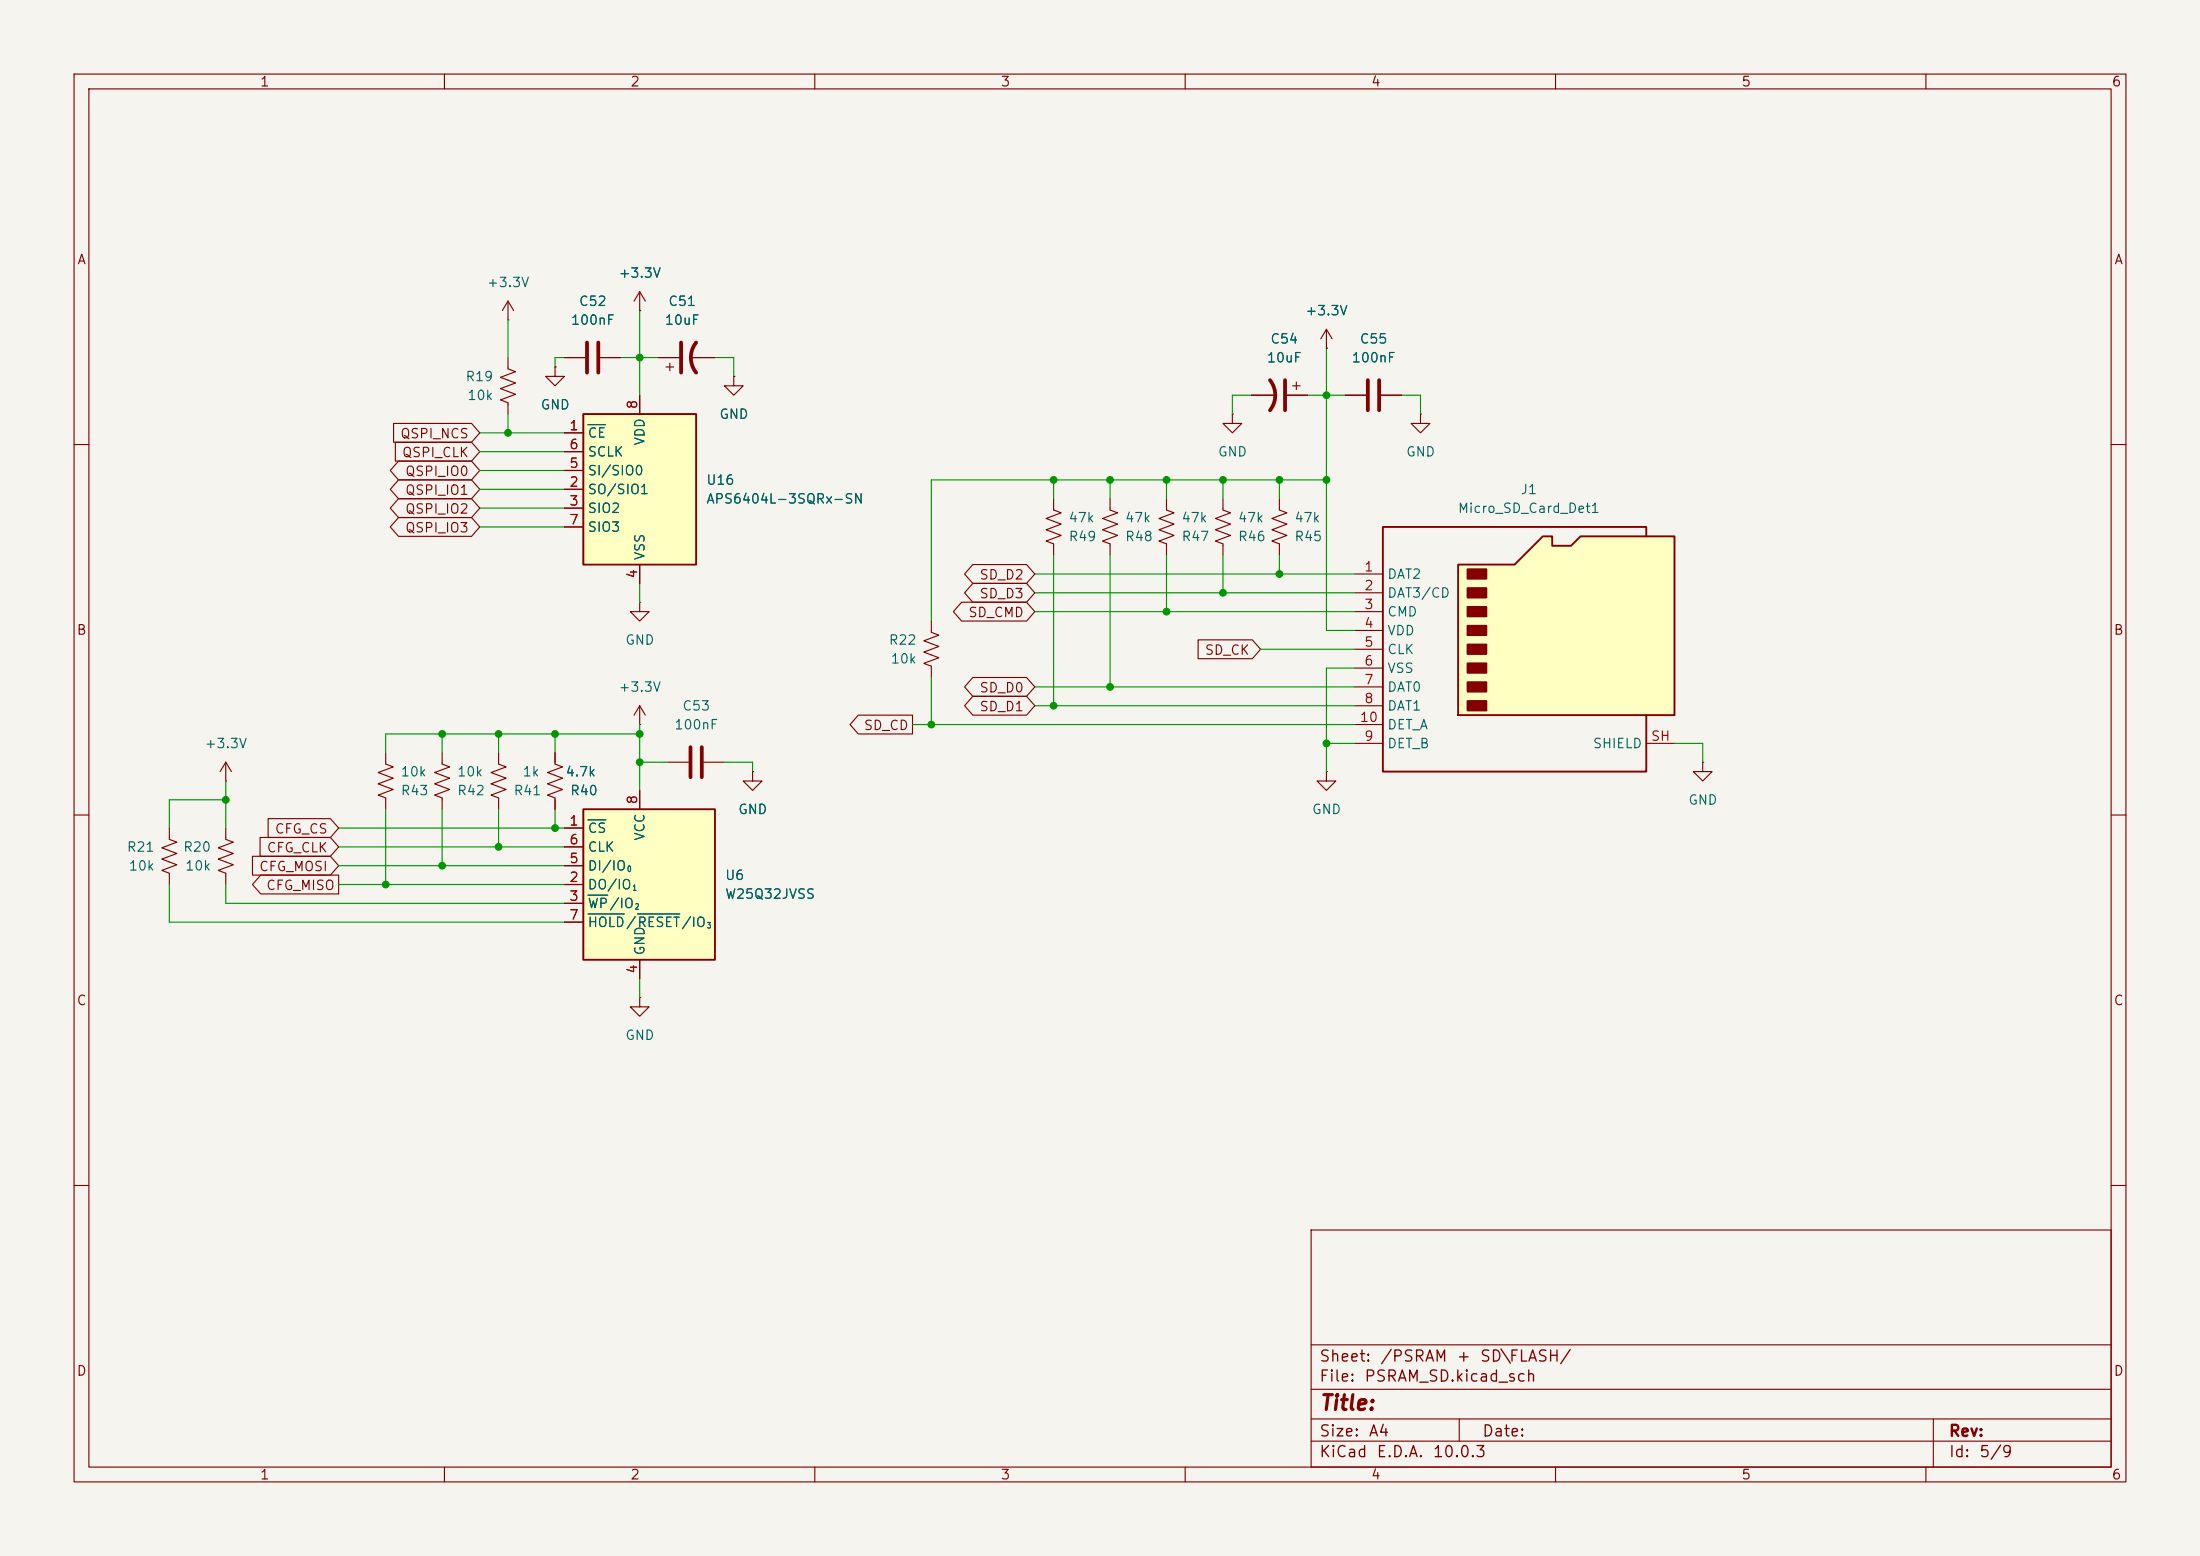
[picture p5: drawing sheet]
<svg xmlns="http://www.w3.org/2000/svg" width="297mm" height="210mm" viewBox="0 0 297 210" stroke-linecap="round" stroke-linejoin="round" font-family="sans-serif">
<path d="M0 0h297v210h-297z" fill="#f5f4ef" stroke="#f5f4ef" stroke-width=".14"/>
<g fill="none" stroke="#840000" stroke-width=".15">
<path d="M10 10h277v190h-277zM12 12h273v186h-273zM60 10v2M110 10v2M160 10v2M210 10v2M260 10v2M166.4 55.9v1.3h1.2l-1.2 1.2-1.3-1.2h1.3M166.4 55.9h.1M191.8 55.9v1.3h1.2l-1.2 1.2-1.3-1.2h1.3M191.8 55.9h.1M10 60h2"/>
<path d="M285 60h2M86.4 97.8h.1M86.4 81.3v1.3h1.2l-1.2 1.2-1.3-1.2h1.3M86.4 81.3h.1M86.4 95.3l-.8 1.2M86.4 95.3l.7 1.2M86.4 95.3v2.5M125.7 83.8v1.5l1 .4-2 .8 2 .7-2 .8 2 .8-2 .7 1 .4v1.5M10 110h2M22.9 111.8v1.5l1 .4-2.1 .7 2.1 .8-2.1 .8 2.1 .7-2.1 .8 1.1 .4v1.5M30.5 111.8v1.5l1 .4-2 .7 2 .8-2 .8 2 .7-2 .8 1 .4v1.5M52.1 101.6v1.5l1 .4-2 .8 2 .7-2 .8 2 .8-2 .7 1 .4v1.5"/>
<path d="M59.7 101.6v1.5l1 .4-2 .8 2 .7-2 .8 2 .8-2 .7 1 .4v1.5M67.3 101.6v1.5l1 .4-2 .8 2 .7-2 .8 2 .8-2 .7 1 .4v1.5M74.9 101.6v1.5l1 .4-2 .8 2 .7-2 .8 2 .8-2 .7 1 .4v1.5M285 110h2M10 160h2M177 166h108v32h-108zM285 160h2M60 198v2M110 198v2M160 198v2M177 194.5h108M177 191.5h108"/>
<path d="M177 187.5h108M177 181.5h108M197 191.5v3M210 198v2M260 198v2M261 191.5v6.5"/>
</g>
<path d="M78.7 109.2h17.8v20.3h-17.8z" fill="#ffffc2"/>
<path d="M78.7 109.2h17.8v20.3h-17.8z" fill="none" stroke="#840000" stroke-width=".25"/>
<g fill="none" stroke="#840000" stroke-width=".15">
<path d="M168.9 53.3h3.3M173.7 53.3h2.8M174.5 52.1h1M175 51.6v1M179.1 47h.1M179.1 44.5l-.8 1.2M179.1 44.5l.7 1.2M179.1 44.5v2.5M181.6 53.3h2.8M186.4 53.3h2.8M30.5 105.4h.1M30.5 102.9l-.8 1.2"/>
<path d="M30.5 102.9l.7 1.2M30.5 102.9v2.5M76.2 111.8h2.5M76.2 119.4h2.5M76.2 116.8h2.5M76.2 114.3h2.5M86.4 106.7v2.5M229.9 102.9v1.2h1.2l-1.2 1.3-1.3-1.3h1.3M229.9 102.9h.1M76.2 121.9h2.5M76.2 124.5h2.5M86.4 134.6v1.3h1.2l-1.2 1.3-1.3-1.3h1.3"/>
<path d="M86.4 134.6h.1M86.4 129.5v2.6"/>
</g>
<path d="M79.4 110.7h2.4M79.4 120.8h2.6M79.4 123.4h4.9M86.1 123.4h5.7" fill="none" stroke="#006464" stroke-width=".15"/>
<path d="M171.4 51.3a3.3 3.3 0 0 1 0 4.1M173.5 51.3v4.1M184.7 51.3v4.1M186.2 51.3v4.1" fill="none" stroke="#840000" stroke-width=".51"/>
<path d="M196.8 76.2h7.7l3.8-3.8h1.2v1.3h2.6l1.3-1.3h12.7v24.1h-29.3z" fill="#ffffc2"/>
<path d="M196.8 76.2h7.7l3.8-3.8h1.2v1.3h2.6l1.3-1.3h12.7v24.1h-29.3zM222.2 72.4v-1.3h-35.5v33h35.5v-7.6" fill="none" stroke="#840000" stroke-width=".25"/>
<g fill="#840000" stroke="#840000" stroke-width=".25">
<path d="M198.1 76.8h2.6v1.3h-2.6z"/>
<path d="M198.1 79.4h2.6v1.2h-2.6z"/>
<path d="M198.1 81.9h2.6v1.3h-2.6z"/>
<path d="M198.1 84.5h2.6v1.2h-2.6z"/>
<path d="M198.1 87h2.6v1.3h-2.6z"/>
<path d="M198.1 89.5h2.6v1.3h-2.6z"/>
<path d="M198.1 92.1h2.6v1.2h-2.6z"/>
<path d="M198.1 94.6h2.6v1.3h-2.6z"/>
</g>
<g fill="none" stroke="#840000" stroke-width=".15">
<path d="M86.4 39.4l-.8 1.2M86.4 39.4l.7 1.2M86.4 39.4v2.5M68.6 48.3v1.5l1 .4-2 .7 2 .8-2 .8 2 .7-2 .8 1 .4v1.5M74.9 49.5v1.3h1.3l-1.3 1.3-1.2-1.3h1.2M74.9 49.5h.1M86.4 41.9h.1M88.9 48.3h2.8M89.9 49.5h1M90.4 49v1M93.2 48.3h3.3M99.1 50.8v1.3h1.2l-1.2 1.2-1.3-1.2h1.3"/>
<path d="M99.1 50.8h.1M157.5 67.3v1.5l1 .4-2 .8 2 .7-2 .8 2 .8-2 .7 1 .4v1.5M165.1 67.3v1.5l1 .4-2 .8 2 .7-2 .8 2 .8-2 .7 1 .4v1.5M172.7 67.3v1.5l1 .4-2 .8 2 .7-2 .8 2 .8-2 .7 1 .4v1.5M182.9 77.5h3.8M182.9 80h3.8M182.9 82.6h3.8M182.9 85.1h3.8M182.9 87.6h3.8M182.9 90.2h3.8M182.9 92.7h3.8M182.9 95.3h3.8"/>
<path d="M182.9 97.8h3.8M90.2 102.9h2.8M95 102.9h2.8M179.1 104.1v1.3h1.2l-1.2 1.3-1.3-1.3h1.3M179.1 104.1h.1M182.9 100.3h3.8M222.2 100.3h3.9"/>
</g>
<path d="M91.9 46.2v4.1M94 46.2a3.3 3.3 0 0 0 0 4.1M93.2 100.8v4.1M94.7 100.8v4.1" fill="none" stroke="#840000" stroke-width=".51"/>
<path d="M78.7 55.9h15.3v20.3h-15.3z" fill="#ffffc2"/>
<path d="M78.7 55.9h15.3v20.3h-15.3z" fill="none" stroke="#840000" stroke-width=".25"/>
<g fill="none" stroke="#840000" stroke-width=".15">
<path d="M53.1 57.1h10.6l1.1 1.3-1.1 1.3h-10.6zM53.4 59.7h10.3l1.1 1.3-1.1 1.2h-10.3zM68.6 43.2h.1M68.6 40.6l-.8 1.3M68.6 40.6l.7 1.3M68.6 40.6v2.6M74.9 49.5h.1M76.2 58.4h2.5M76.2 48.3h2.8M81 48.3h2.8M86.4 41.9h.1M86.4 53.3v2.6"/>
<path d="M88.9 48.3h2.8M93.2 48.3h3.3M99.1 50.8h.1M168.9 53.3h3.3M173.7 53.3h2.8M179.1 47h.1M181.6 53.3h2.8M186.4 53.3h2.8M53.8 62.2h9.9l1.1 1.3-1.1 1.3h-9.9l-1.1-1.3zM53.8 69.8h9.9l1.1 1.3-1.1 1.3h-9.9l-1.1-1.3zM53.8 64.8h9.9l1.1 1.2-1.1 1.3h-9.9l-1.1-1.3zM53.8 67.3h9.9l1.1 1.3-1.1 1.3h-9.9l-1.1-1.3z"/>
<path d="M76.2 66h2.5M76.2 68.6h2.5M76.2 63.5h2.5M76.2 61h2.5M76.2 71.1h2.5M86.4 76.2v2.5M131.3 78.7h7.3l1.1 1.3-1.1 1.3h-7.3l-1.1-1.3zM131.3 76.2h7.3l1.1 1.3-1.1 1.2h-7.3l-1.1-1.2zM142.2 67.3v1.5l1.1 .4-2.1 .8 2.1 .7-2.1 .8 2.1 .8-2.1 .7 1 .4v1.5M149.9 67.3v1.5l1 .4-2.1 .8 2.1 .7-2.1 .8 2.1 .8-2.1 .7 1.1 .4v1.5M115.9 96.5h7.3v2.6h-7.3l-1.1-1.3zM129.8 81.3h8.8l1.1 1.3-1.1 1.2h-8.8l-1.1-1.2z"/>
<path d="M131.3 91.4h7.3l1.1 1.3-1.1 1.3h-7.3l-1.1-1.3zM131.3 94h7.3l1.1 1.3-1.1 1.2h-7.3l-1.1-1.2zM161.7 86.4h7.4l1.1 1.2-1.1 1.3h-7.4zM34.1 115.6h10.5l1.1 1.2-1.1 1.3h-10.5zM35.1 113h9.5l1.1 1.3-1.1 1.3h-9.5zM35.2 118.1h10.5v2.6h-10.5l-1.1-1.3zM36.2 110.5h8.4l1.1 1.3-1.1 1.2h-8.4zM74.9 101.6v1.3M74.9 108v1.2M76.2 111.8h2.5M76.2 119.4h2.5M76.2 116.8h2.5"/>
<path d="M76.2 114.3h2.5M86.4 106.7v2.5M101.6 104.1v1.3h1.3l-1.3 1.3-1.3-1.3h1.3M101.6 104.1h.1M76.2 121.9h2.5M76.2 124.5h2.5M86.4 129.5v2.6"/>
</g>
<path d="M79.4 57.3h2.3M79.4 110.7h2.4M79.4 120.8h2.6M79.4 123.4h4.9M86.1 123.4h5.7" fill="none" stroke="#006464" stroke-width=".15"/>
<path d="M79.2 46.2v4.1M80.8 46.2v4.1" fill="none" stroke="#840000" stroke-width=".51"/>
<g fill="none" stroke="#009600" stroke-width=".15">
<path d="M64.8 58.4h11.4M68.6 43.2v5.1M68.6 55.9v2.5M76.2 48.3h-1.3v1.2M83.8 48.3h5.1M86.4 41.9v11.4M96.5 48.3h2.6v2.5M168.9 53.3h-2.5v2.6M176.5 53.3h5.1M179.1 47v38.1h3.8M189.2 53.3h2.6v2.6M64.8 61h11.4"/>
<path d="M64.8 68.6h11.4M64.8 71.1h11.4M64.8 66h11.4M64.8 63.5h11.4M86.4 78.7v2.6M139.7 77.5h43.2M142.2 64.8v2.5M142.2 74.9v20.4M149.9 64.8v2.5M149.9 74.9v17.8M157.5 64.8v2.5M157.5 74.9v7.7"/>
<path d="M165.1 64.8v2.5M165.1 74.9v5.1M172.7 64.8v2.5M172.7 74.9v2.6M179.1 64.8h-53.4v19M59.7 99.1v2.5M67.3 99.1v2.5M74.9 99.1v2.5M86.4 97.8v8.9M86.4 99.1h-34.3v2.5M123.2 97.8h59.7M125.7 91.4v6.4"/>
<path d="M139.7 95.3h43.2M139.7 80h43.2M139.7 92.7h43.2M139.7 82.6h43.2M170.2 87.6h12.7M182.9 90.2h-3.8v13.9M22.9 119.4v5.1h53.3M30.5 119.4v2.5h45.7M30.5 105.4v6.4M30.5 108h-7.6v3.8M45.7 114.3h30.5M45.7 116.8h30.5"/>
<path d="M45.7 119.4h30.5M45.7 111.8h30.5M52.1 109.2v10.2M59.7 109.2v7.6M67.3 109.2v5.1M74.9 109.2v2.6M86.4 102.9h3.8M97.8 102.9h3.8v1.2M179.1 100.3h3.8M226.1 100.3h3.8v2.6M86.4 132.1v2.5"/>
</g>
<g fill="#009600" stroke="#009600" stroke-width=".14">
<circle cx="172.7" cy="64.8" r=".46"/>
<circle cx="157.5" cy="82.6" r=".46"/>
<circle cx="165.1" cy="64.8" r=".46"/>
<circle cx="149.9" cy="64.8" r=".46"/>
<circle cx="157.5" cy="64.8" r=".46"/>
<circle cx="59.7" cy="116.8" r=".46"/>
<circle cx="52.1" cy="119.4" r=".46"/>
<circle cx="30.5" cy="108" r=".46"/>
<circle cx="179.1" cy="64.8" r=".46"/>
<circle cx="172.7" cy="77.5" r=".46"/>
<circle cx="165.1" cy="80" r=".46"/>
<circle cx="179.1" cy="100.3" r=".46"/>
<circle cx="179.1" cy="53.3" r=".46"/>
<circle cx="86.4" cy="99.1" r=".46"/>
<circle cx="74.9" cy="99.1" r=".46"/>
<circle cx="68.6" cy="58.4" r=".46"/>
<circle cx="86.4" cy="48.3" r=".46"/>
<circle cx="142.2" cy="95.3" r=".46"/>
<circle cx="142.2" cy="64.8" r=".46"/>
<circle cx="125.7" cy="97.8" r=".46"/>
<circle cx="149.9" cy="92.7" r=".46"/>
<circle cx="86.4" cy="102.9" r=".46"/>
<circle cx="67.3" cy="99.1" r=".46"/>
<circle cx="74.9" cy="111.8" r=".46"/>
<circle cx="59.7" cy="99.1" r=".46"/>
<circle cx="67.3" cy="114.3" r=".46"/>
</g>
<text font-size="2" fill="#840000" x="178" y="190.8">Title:</text>
<g font-size="1.5" fill="#840000">
<text x="178" y="184.2">Sheet:</text>
<text x="186.2" y="184.2">/PSRAM</text>
<text x="196.5" y="184.2">+</text>
<text x="199.7" y="184.2">SD\FLASH/</text>
<text x="178" y="186.9">File:</text>
<text x="184.1" y="186.9">PSRAM_SD.kicad_sch</text>
<text x="178" y="197.1">KiCad</text>
<text x="178" y="194.3">Size:</text>
<text x="184.7" y="194.3">A4</text>
<text x="185.7" y="197.1">E.D.A.</text>
<text x="193.3" y="197.1">10.0.3</text>
<text x="200" y="194.3">Date:</text>
<text x="263" y="194.3">Rev:</text>
<text x="263" y="197.1">Id:</text>
<text x="267.1" y="197.1">5/9</text>
</g>
<g font-size="1.3" fill="#840000">
<text x="35" y="12">1</text>
<text x="85" y="12">2</text>
<text x="135" y="12">3</text>
<text x="185" y="12">4</text>
<text x="235" y="12">5</text>
<text x="285" y="12">6</text>
<text x="10.3" y="36">A</text>
<text x="285.3" y="36">A</text>
<text x="53.9" y="59.5">QSPI_NCS</text>
<text x="54.2" y="62">QSPI_CLK</text>
<text x="54.6" y="64.6">QSPI_IO0</text>
<text x="54.6" y="67.1">QSPI_IO1</text>
<text x="54.6" y="69.6">QSPI_IO2</text>
<text x="54.6" y="72.2">QSPI_IO3</text>
<text x="130.6" y="83.6">SD_CMD</text>
<text x="132.1" y="81.1">SD_D3</text>
<text x="132.1" y="78.5">SD_D2</text>
<text x="10.3" y="86">B</text>
<text x="162.6" y="88.7">SD_CK</text>
<text x="285.3" y="86">B</text>
<text x="132.1" y="93.8">SD_D0</text>
<text x="116.5" y="98.9">SD_CD</text>
<text x="132.1" y="96.3">SD_D1</text>
<text x="37" y="112.8">CFG_CS</text>
<text x="34.9" y="117.9">CFG_MOSI</text>
<text x="35.9" y="115.4">CFG_CLK</text>
<text x="35.8" y="120.4">CFG_MISO</text>
<text x="10.3" y="136">C</text>
<text x="285.3" y="136">C</text>
<text x="10.3" y="186">D</text>
<text x="285.3" y="186">D</text>
<text x="35" y="200">1</text>
<text x="85" y="200">2</text>
<text x="135" y="200">3</text>
<text x="185" y="200">4</text>
<text x="235" y="200">5</text>
<text x="285" y="200">6</text>
</g>
<g font-size="1.3" fill="#006464">
<text x="65.6" y="39.1">+3.3V</text>
<text x="78.1" y="41.6">C52</text>
<text x="83.4" y="37.8">+3.3V</text>
<text x="90.1" y="41.6">C51</text>
<text x="77" y="44.2">100nF</text>
<text x="89.6" y="44.2">10uF</text>
<text x="171.4" y="46.7">C54</text>
<text x="176.1" y="42.9">+3.3V</text>
<text x="183.5" y="46.7">C55</text>
<text x="62.7" y="51.8">R19</text>
<text x="170.9" y="49.2">10uF</text>
<text x="182.4" y="49.2">100nF</text>
<text x="63" y="54.3">10k</text>
<text x="72.9" y="55.6">GND</text>
<text x="79.2" y="59.4">CE</text>
<text x="97" y="56.9">GND</text>
<text x="79.2" y="64.5">SI/SIO0</text>
<text x="79.2" y="61.9">SCLK</text>
<text x="87.3" y="60.2" transform="rotate(-90 87.3 60.2)">VDD</text>
<text x="95.3" y="65.7">U16</text>
<text x="164.3" y="61.9">GND</text>
<text x="189.7" y="61.9">GND</text>
<text x="79.2" y="67">SO/SIO1</text>
<text x="79.2" y="69.6">SIO2</text>
<text x="95.3" y="68.3">APS6404L-3SQRx-SN</text>
<text x="144.2" y="70.8">47k</text>
<text x="151.8" y="70.8">47k</text>
<text x="159.4" y="70.8">47k</text>
<text x="167" y="70.8">47k</text>
<text x="174.6" y="70.8">47k</text>
<text x="196.7" y="69.6">Micro_SD_Card_Det1</text>
<text x="205.2" y="67">J1</text>
<text x="79.2" y="72.1">SIO3</text>
<text x="87.3" y="75.7" transform="rotate(-90 87.3 75.7)">VSS</text>
<text x="144.2" y="73.4">R49</text>
<text x="151.8" y="73.4">R48</text>
<text x="159.4" y="73.4">R47</text>
<text x="167" y="73.4">R46</text>
<text x="174.7" y="73.4">R45</text>
<text x="187.2" y="78.4">DAT2</text>
<text x="187.2" y="81">DAT3/CD</text>
<text x="187.2" y="83.5">CMD</text>
<text x="84.3" y="87.3">GND</text>
<text x="119.9" y="87.3">R22</text>
<text x="120.2" y="89.9">10k</text>
<text x="187.2" y="86.1">VDD</text>
<text x="187.2" y="88.6">CLK</text>
<text x="83.4" y="93.7">+3.3V</text>
<text x="187.2" y="91.1">VSS</text>
<text x="187.2" y="93.7">DAT0</text>
<text x="27.5" y="101.3">+3.3V</text>
<text x="90.9" y="98.8">100nF</text>
<text x="92" y="96.2">C53</text>
<text x="187.2" y="96.2">DAT1</text>
<text x="187.2" y="101.3">DET_B</text>
<text x="187.2" y="98.8">DET_A</text>
<text x="214.9" y="101.3">SHIELD</text>
<text x="54" y="105.1">10k</text>
<text x="54" y="107.7">R43</text>
<text x="61.6" y="105.1">10k</text>
<text x="61.6" y="107.7">R42</text>
<text x="69.3" y="107.7">R41</text>
<text x="70.4" y="105.1">1k</text>
<text x="76.3" y="105.1">4.7k</text>
<text x="76.9" y="107.7">R40</text>
<text x="79.2" y="112.7">CS</text>
<text x="87.3" y="113.6" transform="rotate(-90 87.3 113.6)">VCC</text>
<text x="99.6" y="110.2">GND</text>
<text x="177" y="110.2">GND</text>
<text x="227.8" y="108.9">GND</text>
<text x="17" y="115.3">R21</text>
<text x="17.3" y="117.8">10k</text>
<text x="24.6" y="115.3">R20</text>
<text x="24.9" y="117.8">10k</text>
<text x="79.2" y="117.8">DI/IO</text>
<text x="79.2" y="115.3">CLK</text>
<text x="97.8" y="119.1">U6</text>
<text x="79.2" y="120.4">DO/IO</text>
<text x="79.2" y="122.9">WP/IO</text>
<text x="79.2" y="125.4">HOLD/RESET/IO</text>
<text x="97.8" y="121.6">W25Q32JVSS</text>
<text x="87.3" y="129" transform="rotate(-90 87.3 129)">GND</text>
<text x="84.3" y="140.7">GND</text>
</g>
<g font-size="1.3" fill="#a90000">
<text x="76.8" y="58.4">1</text>
<text x="86.3" y="55.3" transform="rotate(-90 86.3 55.3)">8</text>
<text x="76.8" y="63.5">5</text>
<text x="76.8" y="60.9">6</text>
<text x="76.8" y="66">2</text>
<text x="76.8" y="68.6">3</text>
<text x="76.8" y="71.1">7</text>
<text x="184.1" y="77.4">1</text>
<text x="86.3" y="78.2" transform="rotate(-90 86.3 78.2)">4</text>
<text x="184.1" y="80">2</text>
<text x="184.1" y="82.5">3</text>
<text x="184.1" y="85.1">4</text>
<text x="184.1" y="87.6">5</text>
<text x="184.1" y="90.1">6</text>
<text x="184.1" y="92.7">7</text>
<text x="184.1" y="95.2">8</text>
<text x="183.5" y="97.8">10</text>
<text x="184.1" y="100.3">9</text>
<text x="222.8" y="100.3">SH</text>
<text x="76.8" y="111.7">1</text>
<text x="86.3" y="108.7" transform="rotate(-90 86.3 108.7)">8</text>
<text x="76.8" y="119.4">2</text>
<text x="76.8" y="116.8">5</text>
<text x="76.8" y="114.3">6</text>
<text x="76.8" y="121.9">3</text>
<text x="76.8" y="124.4">7</text>
<text x="86.3" y="131.5" transform="rotate(-90 86.3 131.5)">4</text>
</g>
<g font-size=".8" fill="#006464">
<text x="84.6" y="117.9">0</text>
<text x="85.3" y="120.4">1</text>
<text x="85.6" y="122.9">2</text>
<text x="95.4" y="125.5">3</text>
</g>
</svg>
